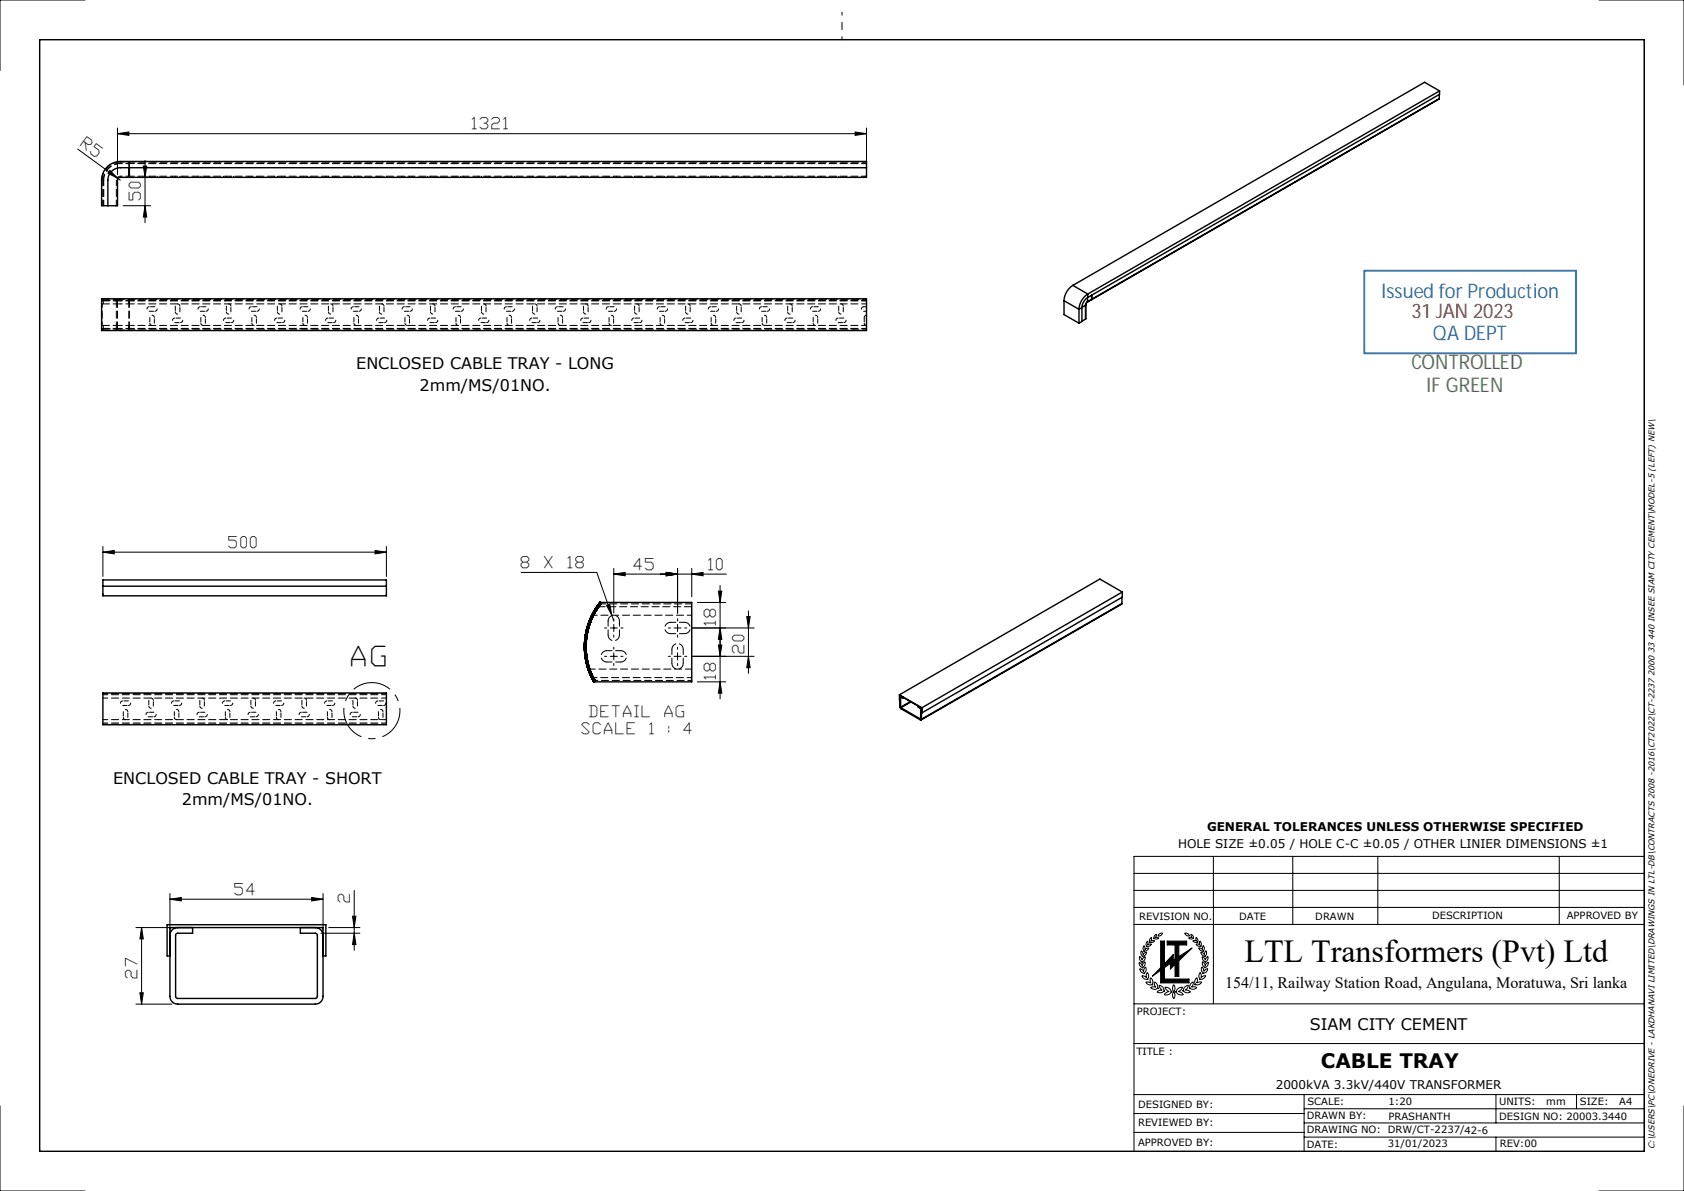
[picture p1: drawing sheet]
<svg xmlns="http://www.w3.org/2000/svg" width="297mm" height="210mm" viewBox="0 0 297 210" stroke-linecap="round" stroke-linejoin="round" font-family="sans-serif">
<g fill="none" stroke="#000" stroke-width=".18">
<path d="M15 0h-15v12.4M282 0h15v15M290 7v196M13.7 26.3l7.5 5.5M19.4 30.1l1.4 1.4-1.8-1zM20.7 23.6l2-.3v.6zM20.7 22.6v8.2M20.7 23.6h132.1M21.7 36.3h4.9M25.3 29.3h.6l-.3 2zM25.6 36.3l.3 2h-.6zM25.6 28.3v11"/>
<path d="M150.8 23.3l2 .3-2 .3zM152.8 22.6v6M18.1 97.4l2-.3v.6zM18.1 96.4v5.2M18.1 97.4h50M66.1 97.1l2 .3-2 .3zM68.1 96.4v5.2M91.9 100.9h13.3l3 8.6M103 114.1h.1M103 114.1v.3M103 113.8v.4M103 114.3l.1 .4"/>
<path d="M103 113.6v.4M103 114.5h.1M103.1 114.6h.1M103.1 113.4l-.1 .3M103.1 114.8v-.1v.2M103.1 114.8v.4M103.1 113.1v.4M103.1 114.9h.1M103.1 113v.1M103.1 115.1h.1M103.1 115.1v.1M103.1 115.2v.2"/>
<path d="M103.1 115.2v.1M103.1 112.8v.4M103.1 115.3v.1M103.1 115.4h.1M103.1 115.4l.1 .8M103.1 115.4v.1M103.1 112.6v.4M103.1 115.5l.1 .2M103.2 112.3l-.1 .1M103.2 115.7v.1M103.2 112.2v.1M103.2 115.8v.1"/>
<path d="M103.2 115.9h.1M103.2 112.2h.1M103.2 112.1l-.1 .6M103.2 112.1h.1M103.2 112v.1M103.2 112h.1M103.2 116.1l.1 .3M103.2 111.9h.1M103.2 114.1v.3M103.2 113.8v.4M103.2 114.3v.5M103.2 113.6v.4"/>
<path d="M103.2 114.5h.1M103.2 114.6h.1M103.2 114.6l.1 .5M103.2 113.4v.3M103.2 114.8h.1M103.2 114.9h.1M103.3 114.9v.1M103.3 115h.1M103.3 113.1l-.1 .4M103.3 116.4v.3M103.3 115.1v.7M103.3 115.2h.1"/>
<path d="M103.3 111.6l-.1 .5M103.3 115.2v.2M103.3 112.8l-.1 .4M103.3 111.6h.1M103.3 112.6v.4M103.3 116.6l.1 .4M103.3 115.5v.1M103.3 111.4v.3M103.3 115.6l.1 .3M103.3 112.5h.1M103.3 111.3v.2M103.3 112.4v.3"/>
<path d="M103.3 111.3h.1M103.3 116.8l.1 .1M103.3 112.3v.1M103.4 112.2h.1M103.4 112.2l-.1 .2M103.4 115.9h.1M103.4 111.2h.1M103.4 112.1v.1M103.4 116.9h.1M103.4 115.9v.3M103.4 112.1h.1M103.4 116h.1"/>
<path d="M103.4 111.2l-.1 .1M103.4 116.9v.1M103.4 111.1v.1M103.4 116v.1M103.4 116.1l.1 .3M103.4 111.1h.1M103.4 117v.2M103.4 111.9v.3M103.4 114.1v.4M103.4 113.8v.4M103.4 113.7v.1M103.4 114.3v.4"/>
<path d="M103.4 111.9h.1M103.4 113.6v.4M103.4 117.1v.1M103.4 113.5v.1M103.4 114.6h.1M103.4 116.2h.1M103.4 114.6v.3M103.4 111v.1M103.4 113.3v.4M103.4 114.7l.1 .5M103.4 110.9v.1M103.4 114.9h.1"/>
<path d="M103.4 116.3l.1 .4M103.4 110.9h.1M103.4 113.1v.4M103.4 114.9v.1M103.4 115l.1 .3M103.4 117.2h.1M103.5 117.2v.2M103.5 110.8h.1M103.5 111.6l-.1 .4M103.5 112.9l-.1 .4M103.5 115.2v.2M103.5 116.5h.1"/>
<path d="M103.5 111.6h.1M103.5 115.3v.1M103.5 115.4v.2M103.5 110.7v.1M103.5 112.6l-.1 .4M103.5 117.3l.1 .4M103.5 116.6h.1M103.5 115.5h.1M103.5 116.6v.3M103.5 115.5v.4M103.5 112.6h.1M103.5 116.7v.1"/>
<path d="M103.5 115.6v.2M103.5 117.4v.1M103.5 110.6l-.1 .3M103.5 112.3v.4M103.5 117.5v.1M103.5 111.3v.2M103.5 112.2v.3M103.5 115.9l.1 .3M103.5 116.8h.1M103.5 111.2h.1M103.5 116.9l.1 .1M103.6 116.9v.1"/>
<path d="M103.6 116h.1M103.6 112.1l-.1 .1M103.6 117.6v.3M103.6 112v.1M103.6 111.1h.1M103.6 116.1v.3M103.6 117h.1M103.6 110.4v.1M103.6 117l.1 .5M103.6 110.4l-.1 .3M103.6 117v.2M103.6 111.9v.1"/>
<path d="M103.6 110.9v.2M103.6 117.8l.1 .1M103.6 117.1v.1M103.6 116.3l.1 .4M103.6 110.2v.2M103.6 110.9l-.2 .8M103.6 111.6v.4M103.6 110.8h.1M103.6 116.5l.2 .7M103.7 117.9v.1M103.7 117.3l.1 .4M103.7 118h.1"/>
<path d="M103.7 118v.1M103.7 110.1h.1M103.7 111.4l-.1 .3M103.7 110.6l-.1 .4M103.7 118.1l.1 .1M103.7 110l-.1 .3M103.7 116.7v.1M103.7 111.3h.1M103.7 116.8h.1M103.7 118.1h.1M103.7 110h.1M103.7 110.5v.1"/>
<path d="M103.7 116.8l.1 .1M103.7 117.5v.1M103.7 111.2l-.1 .4M103.7 117.6l.1 .2M103.7 118.2l.4 .8M103.7 111.2h.1M103.7 110.5h.1M103.8 109.9l-.1 .2M103.8 110.4l-.1 .4M103.8 117.6v.2M103.8 111.1l-.1 .1M103.8 118.3v.1"/>
<path d="M103.8 117.1l.1 .3M103.8 110.9l-.1 .3M103.8 117.8v.1M103.8 110.2v.2M103.8 117.9l.2 .5M103.8 118.4h.1M103.8 117.9h.1M103.8 117.3l.3 .8M103.9 109.6h-.1M103.9 110.1l-.1 .3M103.9 118.5l.1 .3M103.9 117.4h.1"/>
<path d="M103.9 110.7l-.1 .3M103.9 109.5h.1M103.9 110v.1M103.9 118h.1M103.9 117.5l.1 .3M103.9 110.6h.1M103.9 118.1h.1M103.9 110.5l-.1 .3M103.9 110.5h.1M103.9 109.4h.1M103.9 109.9l-.1 .3M103.9 118.1l.1 .1"/>
<path d="M103.9 109.9h.1M103.9 109.4l-.2 .5M104 110.4l-.1 .1M104 110.4h.1M104 109.3l-.1 .1M104 109.8h.1M104 118.3v.1M104 110.3h.1M104 109.7v.1M104 109.7h.1M104 118.4h.1M104 118.9h.1"/>
<path d="M104 118.4l.1 .2M104 117.9h.1M104 118.9v.1M104 118.5l.1 .2M104 110.1l-.1 .4M104 119h.1M104.1 119h.1M104.1 110.1h-.1M104.1 119v.2M104.1 109l-.2 .4M104.1 118l.1 .3M104.1 118.6l.1 .3"/>
<path d="M104.1 109.5l-.1 .2M104.1 119v.1M104.1 109h.1M104.1 109.5l-.2 .5M104.1 109.4v.1M104.1 118.6v.1M104.1 109.9l-.1 .4M104.1 119.1v.1M104.1 118.2h.1M104.1 109.4h.1M104.1 108.9h.1M104.1 109.9h.1"/>
<path d="M104.1 119.2l.1 .1M104.2 118.2v.1M104.2 119.2l.1 .3M104.2 108.8v.1M104.2 118.3l.1 .3M104.2 118.8l.1 .3M104.2 108.8h.1M104.2 109.7l-.1 .3M104.2 118.9h.1M104.2 109.1l-.1 .4M104.2 108.7h.1M104.2 109.6l-.1 .3"/>
<path d="M104.2 118.9v.1M104.2 109.1h.1M104.2 119l.1 .1M104.3 119.4v.2M104.3 119h.1M104.3 118.6h.1M104.3 109v.1M104.3 118.6l.2 .4M104.3 109.5l-.1 .2M104.3 119.1l.4 .8M104.3 108.5l-.3 .7M104.3 109l-.1 .3"/>
<path d="M104.3 108.9v.1M104.3 119.6h.1M104.3 119.1v.1M104.3 119.2h.1M104.3 108.5l-.1 .2M104.3 108.9h.1M104.4 119.2h.1M104.4 119.6v.2M104.4 108.4l-.1 .1M104.4 108.4h.1M104.4 119.3l.2 .4M104.4 118.9h.1"/>
<path d="M104.4 109.2l-.1 .4M104.4 108.3v.1M104.4 108.7l-.1 .2 .1-.1M104.4 118.9l.2 .4M104.4 119.8h.1M104.4 109.1h.1M104.4 108.3h.1M104.4 119.8l.2 .2M104.5 108.2l-.1 .1M104.5 109.1h-.1M104.5 108.6l-.1 .1M104.5 119v.1"/>
<path d="M104.5 108.6h.1M104.5 109l-.1 .3M104.5 119.9l.1 .2M104.5 108.5h.1M104.5 119.1v.1M104.5 108.1v.1M104.6 119.2l.1 .3M104.6 108h.1M104.6 108.4l-.2 .4M104.6 108.8h.1M104.6 108.4h.1M104.6 119.3l.2 .4"/>
<path d="M104.6 108.3h.1M104.6 108.7h.1M104.6 107.9l-.1 .2M104.6 107.9h.1M104.7 119.8v.1M104.7 108.6v.1M104.7 119.9l.2 .3M104.7 108.2l-.1 .2M104.7 119.5v.1M104.7 119.9h.1M104.7 108.5v.1M104.7 107.8h.1"/>
<path d="M104.7 108.5l-.2 .6M104.7 108.1h.1M104.7 108.5h.1M104.7 120l.1 .1M104.7 120h.1M104.8 108h.1M104.8 108.4h.1M104.8 119.7h.1M104.8 119.7l.2 .3M104.8 119.8l.1 .2M104.8 107.6v.1M104.8 107.5l-.2 .5"/>
<path d="M104.8 107.9v.2M104.9 108.2l-.2 .3M104.9 107.9l-.2 .4M104.9 119.9h.1M104.9 107.4l-.1 .1M104.9 107.4v.1M104.9 120h.1M105 107.4h-.1M105 120v.1M105 108v.1M105 107.6l-.2 .3M105 108l-.1 .2"/>
<path d="M105 107.3l-.1 .1M105.1 107.9h.1M105.1 107.2h-.1M105.1 107.5l-.2 .2M105.1 107.5h.1M105.1 107.1h.1M105.1 107.1l-.2 .3M105.1 107.4l-.1 .3M105.1 107.7l-.3 .7M105.2 107.4h-.1M105.2 107.4h.1M105.2 107.7l-.1 .2"/>
<path d="M105.2 107.3h.1M105.2 106.9l-.1 .2M105.3 107.6h-.1M105.3 107.6h.1M105.3 106.9h-.1M105.3 106.9l-.2 .2M105.3 106.9h.1M105.3 107.5h.1M105.3 107.1h.1M105.3 106.8h.1M105.4 107.4h.1M105.4 106.7l-.1 .2"/>
<path d="M105.4 107h.1M105.5 106.6l-.1 .2M105.5 106.6h.1M105.5 107.2l-.1 .1M105.5 106.5h.1M105.6 106.5h.1M105.6 106.8l-.4 .5M105.6 107.1h.1M105.6 106.7l-.5 .8M105.6 107l-.5 .8M105.6 107h.1M105.6 106.4h.1"/>
<path d="M105.6 107v.1M105.7 106.4h-.1M105.7 106.4h.1M105.7 107h-.1M105.7 106.3l-.3 .3M105.7 106.6l-.1 .1M105.7 106.3h.1M105.7 106.9h.1M105.7 106.3v.1M105.8 106.5l-.2 .3M105.8 106.5h-.1M105.8 106.5l-.1 .1"/>
<path d="M105.8 106.5h.1M105.8 106.2l-.1 .1M105.8 106.2h.1M105.8 106.7l-.1 .3M105.8 106.4v.1M105.9 106.1l-.1 .1M105.9 106.4h.1M105.9 106.6v.1M105.9 106.6h.1M105.9 106.6l-.1 .2M106 106.2l-.1 .1M106 106.5l-.1 .1"/>
<path d="M106 106.2l-.2 .3M106.1 106.4v-.1l-.2 .3M107 106.7l.5-.2 .4 2zM107.6 110.7h1.3M107.6 115.7h1.3M108.2 101.2l2-.3v.6zM108.2 100.2v7.9M108.2 101.2h19.9M108.2 110.1v1.3M108.2 115.1v1.3M117.5 100.9l2 .3-2 .3zM118.9 110.7h1.2"/>
<path d="M118.9 115.7h1.2M119.5 100.2v7.9M119.5 110.1v1.3M119.5 115.1v1.3M122 101.2l2-.3v.6zM122 100.2v5M122.1 115.7h10.9M123 106.2h5M126.7 113.7h.6l-.3 2zM126.7 104.2h.6l-.3 2zM127 110.7l.3 2h-.6zM127 103.2v20"/>
<path d="M131.7 108.7h.6l-.3 2zM132 115.7l.3 2h-.6zM132 107.7v11M133 110.7h-10.9M104.6 120.1h.1M104.6 120.1l.1 .1M104.7 120.2v.1M104.7 120.2h.1M104.7 120.3h.1M104.8 120h.1M104.8 120.1h.1M104.8 120.1v.1"/>
<path d="M104.9 120.2h.1M105 120.1h.1M123 120.2h5M127 120.2l.3 2h-.6zM30 158.6l2-.3v.6zM30 157.6v6.3M30 158.6h27M55 158.3l2 .3-2 .3zM57 157.6v6.3M62.5 157v10.6M200 157h90M200 154h90"/>
<path d="M214 151v26M228 151v12M243 151v12M275 151v12M290 151h-90v52M24 163.6h6.3M24 177.1h6.3M24.7 175.1h.6l-.3 2zM25 163.6l.3 2h-.6zM25 163.6v13.5M56.6 164.6h6.9M58 163.6h5.5"/>
<path d="M62.2 161.6h.6l-.3 2zM62.5 164.6l.3 2h-.6zM200 177h90M200 163h90M200 160h90M200.9 169.7l.6 .6 .1-.4 .3-.3a.94 .94 0 0 1-.4 1.1 .97 .97 0 0 1-.6-1zM201 168.6l.4 .7 .2-.4 .4-.2a.9 .9 0 0 1-.6 .9 .93 .93 0 0 1-.4-1zM201 170.8l.4 .2 .3 .3 .1-.4 .2-.4a.97 .97 0 0 1-.2 1.2 1.01 1.01 0 0 1-.8-.9zM201.3 167.6l.3 .7 .3-.3 .3-.1a.86 .86 0 0 1-.7 .8 .89 .89 0 0 1-.2-1.1zM201.4 172l.4 .1 .4 .3v-.5l.1-.4a1.01 1.01 0 0 1 .1 1.2 1.05 1.05 0 0 1-1-.7zM201.8 166.7l.1 .7 .3-.2h.4a.82 .82 0 0 1-.9 .5 .86 .86 0 0 1 .1-1zM202.1 173.2h.4l.5 .1-.2-.4 .1-.5a1.05 1.05 0 0 1 .3 1.3l-.1-.1a.81 .81 0 0 1-1-.4z"/>
<path d="M202.3 166l.2 .2-.1 .4 .3-.1h.4a.79 .79 0 0 1-.9 .4l-.1-.5zM203 165.4l.1-.1-.1 .6h.6a.47 .47 0 0 1-.8 .2l-.1-.4zM203.5 165.4a.45 .45 0 0 0 .8 0l-.6-.1 .3-.6a.55 .55 0 0 0-.5 .7M203.6 173.1a1.08 1.08 0 0 1 .6 1.2h-.1a.84 .84 0 0 1-1.2-.2l.5-.1 .5 .1-.3-.5zM204.4 164.7l.7-.2a.69 .69 0 0 1-.9 .5zM204.4 173.7a1.12 1.12 0 0 1 1 1.1l-.1-.1a.87 .87 0 0 1-1.3 .2l.5-.3h.5l-.4-.4zM204.7 165.9h.7v4l1.5-1.6v1l.3-.2v-2.5h-1.3v-.7h3.4v.7h-1.4v2.1l2.3-1.5-2.3 2.2v2.8h-.7v-2.1l-.8 .8v-1l-1 .7v2h4.3v.7h-5v-2.2l-1.4 1 1.4-1.5zM205.5 174.1a.92 .92 0 0 1 1 .7h.2a1.04 1.04 0 0 1-1.4 .6l.4-.4 .5-.2a1.13 1.13 0 0 1-.7-.7zM207 173.6a1 1 0 0 1 0 1.3 1 1 0 0 1 0-1.3zM207 174.9a1 1 0 0 1 0 1.2 1 1 0 0 1 0-1.2zM207.7 174.4l.4-.3h.5a1.13 1.13 0 0 1-.8 .7l.5 .2 .4 .4a1.04 1.04 0 0 1-1.3-.6h.1zM208.9 164.5a.64 .64 0 0 1 .8 .5l-.4-.1z"/>
<path d="M209 174l.6-.3-.2 .5-.4 .4h.5l.5 .3a.87 .87 0 0 1-1.2-.2l-.2 .1v-.2h.1l.1-.3zM210 164.7a.62 .62 0 0 1 .5 .8l-.1-.1a.45 .45 0 0 1-.7 0l.6-.1zM210.1 173.4l.3-.3v.5l-.3 .5 .5-.1 .5 .1a.95 .95 0 0 1-1.3 .1zM210.9 166.5h.4l.3 .1v-.7a.69 .69 0 0 1 .1 1v-.1a.61 .61 0 0 1-.8-.3zM210.9 165.3a.66 .66 0 0 1 .3 .9l-.1-.1a.47 .47 0 0 1-.7-.2h.6zM211 172.5l.1-.1 .1 .3-.2 .6 .5-.1h.4a.91 .91 0 0 1-1.2 .4l.1-.1-.1-.5zM211.4 167.1l.4 .1 .3 .2 .1-.7a.72 .72 0 0 1 0 1h-.1a.64 .64 0 0 1-.7-.6zM211.7 171.5l.2 .4-.1 .5 .4-.3 .4-.1a.88 .88 0 0 1-1 .7v-.1a.78 .78 0 0 1 .1-1.1zM211.8 167.9l.4 .1 .2 .3 .3-.7a.75 .75 0 0 1-.3 1.1v-.1a.67 .67 0 0 1-.6-.7zM212 170.5l.2 .3 .1 .5 .3-.3 .4-.2a.85 .85 0 0 1-.9 .8l.1-.1a.75 .75 0 0 1-.2-1zM212 168.7l.4 .2 .2 .4 .4-.7a.78 .78 0 0 1-.5 1v-.1a.7 .7 0 0 1-.5-.8zM212.1 169.6l.3 .3 .1 .4 .6-.6a.82 .82 0 0 1-.7 .9l.1-.1a.73 .73 0 0 1-.4-.9z"/>
<path d="M0 195v15h15M200 196.3h30M200 199.7h30M200 193h90M200 184h90M230 198h60M230 193v10M230 195.5h60M263.8 193v5M278 193v2.5M297 195v15h-15M230 200.5h60"/>
<path d="M263.8 200.5v2.5"/>
</g>
<path d="M148.5 7v-4.8" fill="none" stroke="#000" stroke-width=".18" stroke-dasharray="15.2 1.3 1.3 1.3" stroke-dashoffset="14.7"/>
<g fill="none" stroke="#000" stroke-width=".25">
<path d="M7 7h283v196h-283zM253.8 17.4l-61.3 35.4M253.8 16.7v.7M253.8 17.4l-61.2 35.4M253.9 16l-62 35.8M253.9 16v.6l-62 35.8M253.9 16l-2.7-1.5-62 35.8M22.7 29.6v1.7h-1.5a.5 .5 0 0 0-.5 .5v4.5h-2.8v-4.5a3.3 3.3 0 0 1 3.3-3.3h131.6v2.8h-130v-1.7M152.8 29.6h-131.6a2.2 2.2 0 0 0-2.2 2.2v4.5M17.9 52.7h134.9v5.6h-134.9zM187.7 53l2.6 1.5M187.7 53v2.5l2.6 1.5"/>
<path d="M189.2 50.3l-1 1.1-.4 .8-.1 .8M189.2 50.3l2.7 1.5M190.3 54.5v2.5M190.8 54.2l-.5 .3M190.8 54.2v2.5l-.5 .3M191.4 53.8l-.6 .4M191.4 53.8v2.5M191.4 56.3l-.6 .3M191.5 53.8h-.1M191.5 53.8l-.1 2.5M191.8 53.3l-.3 .5M191.8 53.2l-.4 .6"/>
<path d="M191.8 53.2v.1M191.8 52.5v.7M191.9 51.8l-1.1 1.1-.4 .8-.1 .8M191.9 52.4l-.8 .8-.3 1M191.9 51.8v.6M192.5 52.8l-.7 .5M192.5 52.1v.7M192.5 52.8l-.7 .4M192.5 52.7l.1 .1M192.6 52.8h-.1M192.6 52v.8M18.1 102.3h50v2.8h-50z"/>
<path d="M18.1 103.4h50M106 106.2h16v14h-17.1M197.9 106.4l-35.4 20.5M197.9 105.3v1.1M197.9 106.4l-35.4 20.4M197.9 104.4l-3.9-2.3-35.4 20.4M197.9 104.4l-35.3 20.4M197.9 104.4v.9l-35.3 20.4M18.1 122.2h50v5.6h-50zM158.6 122.5l4 2.3M158.6 122.5l.1 1M158.7 124.6l.2 .4"/>
<path d="M158.7 124.6v-2l3.8 2.2v2M158.7 124.6l.1 .1M158.8 122.7h.1M158.8 124.7l.1 .1M158.8 122.9v1.8M158.9 122.9v-.2h-.1l-.1 .2h.1M158.9 122.9h-.1M158.9 125l3.4 1.9M158.9 124.8l3.4 2M158.9 122.9l.4 .2M158.9 124.8v.2M159.3 123v.1"/>
<path d="M159.4 123l-.1 .1M160.6 123.7l-1.8 1M160.7 123.8l-1.8 1M161.9 124.5v.2l.4 .2M162.3 124.9v-.2l.2 .4-.1-.1M162.3 124.9l.1 .1M162.3 126.8v.1M162.4 126.7l-.1 .1M162.4 125v1.7M162.4 126.7l.1 .1M162.5 126.8l-.2 .1M162.5 125.7h.1"/>
<path d="M162.6 124.8v.9M30 163.6h27v12.1a1.37 1.37 0 0 1-1.4 1.4h-24.3a1.37 1.37 0 0 1-1.3-1.4zM30 168.6h-.5v-5.5h28v5.5h-.5M31.3 163.6a1.37 1.37 0 0 0-1.3 1.3M34 163.6v1h-2.7l-.3 .2v10.9l.1 .3h24.6l.3-.3v-10.9l-.3-.2h-2.7v-1M55.6 163.6a1.37 1.37 0 0 1 1.4 1.3"/>
</g>
<path d="M204.7 165.9h.7v4l1.5-1.6v1l.3-.2v-2.5h-1.3v-.7h3.4v.7h-1.4v2.1l2.3-1.5-2.3 2.2v2.8h-.7v-2.1l-.8 .8v-1l-1 .7v2h4.3v.7h-5v-2.2l-1.4 1 1.4-1.5z" fill-rule="evenodd" fill="#000"/>
<path d="M65.6 120.4a5 5 0 0 0-4.4 7.3 5 5 0 0 0 8.6 .3 5 5 0 0 0-3.9-7.6h-.3" fill="none" stroke="#000" stroke-width=".18" stroke-dasharray="6.3 1.3 1.3 1.3" stroke-dashoffset="2.9" stroke-linecap="butt"/>
<g fill="none" stroke="#000" stroke-width=".18" stroke-dasharray="15.2 1.3 1.3 1.3">
<path d="M107 115.7h-.4M107 110.7h-.4M108.2 114.5v-.4M108.2 117v.4M108.2 112v.4M108.2 109.5v-.4M109.5 115.7h.4M109.5 110.7h.4M118.2 110.7h-.3M118.2 115.7h-.3M119.5 112v.4M119.5 109.5v-.4"/>
<path d="M119.5 117v.4M119.5 114.5v-.4M120.7 110.7h.4M120.7 115.7h.4"/>
</g>
<g fill="#000">
<path d="M19.4 30.1l1.4 1.4-1.8-1z"/>
<path d="M20.7 23.6l2-.3v.6zM150.8 23.3l2 .3-2 .3z"/>
<path d="M25.6 36.3l.3 2h-.6zM25.3 29.3h.6l-.3 2z"/>
<path d="M18.1 97.4l2-.3v.6zM66.1 97.1l2 .3-2 .3zM30 158.6l2-.3v.6zM55 158.3l2 .3-2 .3zM117.5 100.9l2 .3-2 .3zM122 101.2l2-.3v.6zM108.2 101.2l2-.3v.6zM117.5 100.9l2 .3-2 .3zM107 106.7l.9 1.8-.4-2z"/>
<path d="M127 110.7l.3 2h-.6zM126.7 104.2h.6l-.3 2z"/>
<path d="M25 163.6l.3 2h-.6zM24.7 175.1h.6l-.3 2zM131.7 108.7h.6l-.3 2zM132 115.7l.3 2h-.6zM126.7 113.7h.6l-.3 2zM127 120.2l.3 2h-.6z"/>
<path d="M62.2 161.6h.6l-.3 2zM62.5 164.6l.3 2h-.6z"/>
</g>
<g fill="none" stroke="#000" stroke-width=".18" stroke-dasharray="1.3 .6" stroke-dashoffset=".6">
<path d="M152.8 28.6h-131.6M18 57.4v-3.8M26.3 54.1a.4 .4 0 0 0-.4 .4 .4 .4 0 0 0 .4 .4M26.4 57a.4 .4 0 0 0 .4 .4 .4 .4 0 0 0 .4-.4M27.2 56a.4 .4 0 0 0-.4-.4 .4 .4 0 0 0-.4 .4M27.3 54.9a.4 .4 0 0 0 .4-.4 .4 .4 0 0 0-.4-.4M30.8 56.1a.4 .4 0 0 0-.4 .4 .4 .4 0 0 0 .4 .4M30.9 55a.4 .4 0 0 0 .4 .4 .4 .4 0 0 0 .4-.4M31.7 54a.4 .4 0 0 0-.4-.4 .4 .4 0 0 0-.4 .4M31.8 56.9a.4 .4 0 0 0 .4-.4 .4 .4 0 0 0-.4-.4M35.3 54.1a.4 .4 0 0 0-.4 .4 .4 .4 0 0 0 .4 .4M35.4 57a.4 .4 0 0 0 .4 .4 .4 .4 0 0 0 .4-.4"/>
<path d="M36.2 56a.4 .4 0 0 0-.4-.4 .4 .4 0 0 0-.4 .4M36.3 54.9a.4 .4 0 0 0 .4-.4 .4 .4 0 0 0-.4-.4M39.8 56.1a.4 .4 0 0 0-.4 .4 .4 .4 0 0 0 .4 .4M39.9 55a.4 .4 0 0 0 .4 .4 .4 .4 0 0 0 .4-.4M40.7 54a.4 .4 0 0 0-.4-.4 .4 .4 0 0 0-.4 .4M40.8 56.9a.4 .4 0 0 0 .4-.4 .4 .4 0 0 0-.4-.4M44.3 54.1a.4 .4 0 0 0-.4 .4 .4 .4 0 0 0 .4 .4M44.4 57a.4 .4 0 0 0 .4 .4 .4 .4 0 0 0 .4-.4M45.2 56a.4 .4 0 0 0-.4-.4 .4 .4 0 0 0-.4 .4M45.3 54.9a.4 .4 0 0 0 .4-.4 .4 .4 0 0 0-.4-.4M48.8 56.1a.4 .4 0 0 0-.4 .4 .4 .4 0 0 0 .4 .4M48.9 55a.4 .4 0 0 0 .4 .4 .4 .4 0 0 0 .4-.4"/>
<path d="M49.7 54a.4 .4 0 0 0-.4-.4 .4 .4 0 0 0-.4 .4M49.8 56.9a.4 .4 0 0 0 .4-.4 .4 .4 0 0 0-.4-.4M53.3 54.1a.4 .4 0 0 0-.4 .4 .4 .4 0 0 0 .4 .4M53.4 57a.4 .4 0 0 0 .4 .4 .4 .4 0 0 0 .4-.4M54.2 56a.4 .4 0 0 0-.4-.4 .4 .4 0 0 0-.4 .4M54.3 54.9a.4 .4 0 0 0 .4-.4 .4 .4 0 0 0-.4-.4M57.8 56.1a.4 .4 0 0 0-.4 .4 .4 .4 0 0 0 .4 .4M57.9 55a.4 .4 0 0 0 .4 .4 .4 .4 0 0 0 .4-.4M58.7 54a.4 .4 0 0 0-.4-.4 .4 .4 0 0 0-.4 .4M58.8 56.9a.4 .4 0 0 0 .4-.4 .4 .4 0 0 0-.4-.4M62.3 54.1a.4 .4 0 0 0-.4 .4 .4 .4 0 0 0 .4 .4M62.4 57a.4 .4 0 0 0 .4 .4 .4 .4 0 0 0 .4-.4"/>
<path d="M63.2 56a.4 .4 0 0 0-.4-.4 .4 .4 0 0 0-.4 .4M63.3 54.9a.4 .4 0 0 0 .4-.4 .4 .4 0 0 0-.4-.4M66.8 56.1a.4 .4 0 0 0-.4 .4 .4 .4 0 0 0 .4 .4M66.9 55a.4 .4 0 0 0 .4 .4 .4 .4 0 0 0 .4-.4M67.7 54a.4 .4 0 0 0-.4-.4 .4 .4 0 0 0-.4 .4M67.8 56.9a.4 .4 0 0 0 .4-.4 .4 .4 0 0 0-.4-.4M71.3 54.1a.4 .4 0 0 0-.4 .4 .4 .4 0 0 0 .4 .4M71.4 57a.4 .4 0 0 0 .4 .4 .4 .4 0 0 0 .4-.4M72.2 56a.4 .4 0 0 0-.4-.4 .4 .4 0 0 0-.4 .4M72.3 54.9a.4 .4 0 0 0 .4-.4 .4 .4 0 0 0-.4-.4M75.8 56.1a.4 .4 0 0 0-.4 .4 .4 .4 0 0 0 .4 .4M75.9 55a.4 .4 0 0 0 .4 .4 .4 .4 0 0 0 .4-.4"/>
<path d="M76.7 54a.4 .4 0 0 0-.4-.4 .4 .4 0 0 0-.4 .4M76.8 56.9a.4 .4 0 0 0 .4-.4 .4 .4 0 0 0-.4-.4M80.3 54.1a.4 .4 0 0 0-.4 .4 .4 .4 0 0 0 .4 .4M80.4 57a.4 .4 0 0 0 .4 .4 .4 .4 0 0 0 .4-.4M81.2 56a.4 .4 0 0 0-.4-.4 .4 .4 0 0 0-.4 .4M81.3 54.9a.4 .4 0 0 0 .4-.4 .4 .4 0 0 0-.4-.4M84.8 56.1a.4 .4 0 0 0-.4 .4 .4 .4 0 0 0 .4 .4M84.9 55a.4 .4 0 0 0 .4 .4 .4 .4 0 0 0 .4-.4M85.7 54a.4 .4 0 0 0-.4-.4 .4 .4 0 0 0-.4 .4M85.8 56.9a.4 .4 0 0 0 .4-.4 .4 .4 0 0 0-.4-.4M89.3 54.1a.4 .4 0 0 0-.4 .4 .4 .4 0 0 0 .4 .4M89.4 57a.4 .4 0 0 0 .4 .4 .4 .4 0 0 0 .4-.4"/>
<path d="M90.2 56a.4 .4 0 0 0-.4-.4 .4 .4 0 0 0-.4 .4M90.3 54.9a.4 .4 0 0 0 .4-.4 .4 .4 0 0 0-.4-.4M93.8 56.1a.4 .4 0 0 0-.4 .4 .4 .4 0 0 0 .4 .4M93.9 55a.4 .4 0 0 0 .4 .4 .4 .4 0 0 0 .4-.4M94.7 54a.4 .4 0 0 0-.4-.4 .4 .4 0 0 0-.4 .4M94.8 56.9a.4 .4 0 0 0 .4-.4 .4 .4 0 0 0-.4-.4M98.3 54.1a.4 .4 0 0 0-.4 .4 .4 .4 0 0 0 .4 .4M98.4 57a.4 .4 0 0 0 .4 .4 .4 .4 0 0 0 .4-.4M99.2 56a.4 .4 0 0 0-.4-.4 .4 .4 0 0 0-.4 .4M99.3 54.9a.4 .4 0 0 0 .4-.4 .4 .4 0 0 0-.4-.4M102.8 56.1a.4 .4 0 0 0-.4 .4 .4 .4 0 0 0 .4 .4M102.9 55a.4 .4 0 0 0 .4 .4 .4 .4 0 0 0 .4-.4"/>
<path d="M103.7 54a.4 .4 0 0 0-.4-.4 .4 .4 0 0 0-.4 .4M103.8 56.9a.4 .4 0 0 0 .4-.4 .4 .4 0 0 0-.4-.4M107.3 54.1a.4 .4 0 0 0-.4 .4 .4 .4 0 0 0 .4 .4M107.4 57a.4 .4 0 0 0 .4 .4 .4 .4 0 0 0 .4-.4M108.2 56a.4 .4 0 0 0-.4-.4 .4 .4 0 0 0-.4 .4M108.3 54.9a.4 .4 0 0 0 .4-.4 .4 .4 0 0 0-.4-.4M111.8 56.1a.4 .4 0 0 0-.4 .4 .4 .4 0 0 0 .4 .4M111.9 55a.4 .4 0 0 0 .4 .4 .4 .4 0 0 0 .4-.4M112.7 54a.4 .4 0 0 0-.4-.4 .4 .4 0 0 0-.4 .4M112.8 56.9a.4 .4 0 0 0 .4-.4 .4 .4 0 0 0-.4-.4M116.3 54.1a.4 .4 0 0 0-.4 .4 .4 .4 0 0 0 .4 .4M116.4 57a.4 .4 0 0 0 .4 .4 .4 .4 0 0 0 .4-.4"/>
<path d="M117.2 56a.4 .4 0 0 0-.4-.4 .4 .4 0 0 0-.4 .4M117.3 54.9a.4 .4 0 0 0 .4-.4 .4 .4 0 0 0-.4-.4M120.8 56.1a.4 .4 0 0 0-.4 .4 .4 .4 0 0 0 .4 .4M120.9 55a.4 .4 0 0 0 .4 .4 .4 .4 0 0 0 .4-.4M121.7 54a.4 .4 0 0 0-.4-.4 .4 .4 0 0 0-.4 .4M121.8 56.9a.4 .4 0 0 0 .4-.4 .4 .4 0 0 0-.4-.4M125.3 54.1a.4 .4 0 0 0-.4 .4 .4 .4 0 0 0 .4 .4M125.4 57a.4 .4 0 0 0 .4 .4 .4 .4 0 0 0 .4-.4M126.2 56a.4 .4 0 0 0-.4-.4 .4 .4 0 0 0-.4 .4M126.3 54.9a.4 .4 0 0 0 .4-.4 .4 .4 0 0 0-.4-.4M129.8 56.1a.4 .4 0 0 0-.4 .4 .4 .4 0 0 0 .4 .4M129.9 55a.4 .4 0 0 0 .4 .4 .4 .4 0 0 0 .4-.4"/>
<path d="M130.7 54a.4 .4 0 0 0-.4-.4 .4 .4 0 0 0-.4 .4M130.8 56.9a.4 .4 0 0 0 .4-.4 .4 .4 0 0 0-.4-.4M134.3 54.1a.4 .4 0 0 0-.4 .4 .4 .4 0 0 0 .4 .4M134.4 57a.4 .4 0 0 0 .4 .4 .4 .4 0 0 0 .4-.4M135.2 56a.4 .4 0 0 0-.4-.4 .4 .4 0 0 0-.4 .4M135.3 54.9a.4 .4 0 0 0 .4-.4 .4 .4 0 0 0-.4-.4M138.8 56.1a.4 .4 0 0 0-.4 .4 .4 .4 0 0 0 .4 .4M138.9 55a.4 .4 0 0 0 .4 .4 .4 .4 0 0 0 .4-.4M139.7 54a.4 .4 0 0 0-.4-.4 .4 .4 0 0 0-.4 .4M139.8 56.9a.4 .4 0 0 0 .4-.4 .4 .4 0 0 0-.4-.4M143.3 54.1a.4 .4 0 0 0-.4 .4 .4 .4 0 0 0 .4 .4M143.4 57a.4 .4 0 0 0 .4 .4 .4 .4 0 0 0 .4-.4"/>
<path d="M144.2 56a.4 .4 0 0 0-.4-.4 .4 .4 0 0 0-.4 .4M144.3 54.9a.4 .4 0 0 0 .4-.4 .4 .4 0 0 0-.4-.4M147.8 56.1a.4 .4 0 0 0-.4 .4 .4 .4 0 0 0 .4 .4M147.9 55a.4 .4 0 0 0 .4 .4 .4 .4 0 0 0 .4-.4M148.7 54a.4 .4 0 0 0-.4-.4 .4 .4 0 0 0-.4 .4M148.8 56.9a.4 .4 0 0 0 .4-.4 .4 .4 0 0 0-.4-.4M152.3 54.1a.4 .4 0 0 0-.4 .4 .4 .4 0 0 0 .4 .4M152.8 58.2h-131.6M152.8 52.8h-131.6M122 120h-17.3M21.6 123.6a.4 .4 0 0 0-.4 .4 .4 .4 0 0 0 .4 .4M21.7 126.5a.4 .4 0 0 0 .4 .4 .4 .4 0 0 0 .4-.4"/>
<path d="M22.5 125.5a.4 .4 0 0 0-.4-.4 .4 .4 0 0 0-.4 .4M22.6 124.4a.4 .4 0 0 0 .4-.4 .4 .4 0 0 0-.4-.4M26.1 125.6a.4 .4 0 0 0-.4 .4 .4 .4 0 0 0 .4 .4M26.2 124.5a.4 .4 0 0 0 .4 .4 .4 .4 0 0 0 .4-.4M27 123.5a.4 .4 0 0 0-.4-.4 .4 .4 0 0 0-.4 .4M27.1 126.4a.4 .4 0 0 0 .4-.4 .4 .4 0 0 0-.4-.4M30.6 123.6a.4 .4 0 0 0-.4 .4 .4 .4 0 0 0 .4 .4M30.7 126.5a.4 .4 0 0 0 .4 .4 .4 .4 0 0 0 .4-.4M31.5 125.5a.4 .4 0 0 0-.4-.4 .4 .4 0 0 0-.4 .4M31.6 124.4a.4 .4 0 0 0 .4-.4 .4 .4 0 0 0-.4-.4M35.1 125.6a.4 .4 0 0 0-.4 .4 .4 .4 0 0 0 .4 .4M35.2 124.5a.4 .4 0 0 0 .4 .4 .4 .4 0 0 0 .4-.4"/>
<path d="M36 123.5a.4 .4 0 0 0-.4-.4 .4 .4 0 0 0-.4 .4M36.1 126.4a.4 .4 0 0 0 .4-.4 .4 .4 0 0 0-.4-.4M39.6 123.6a.4 .4 0 0 0-.4 .4 .4 .4 0 0 0 .4 .4M39.7 126.5a.4 .4 0 0 0 .4 .4 .4 .4 0 0 0 .4-.4M40.5 125.5a.4 .4 0 0 0-.4-.4 .4 .4 0 0 0-.4 .4M40.6 124.4a.4 .4 0 0 0 .4-.4 .4 .4 0 0 0-.4-.4M44.1 125.6a.4 .4 0 0 0-.4 .4 .4 .4 0 0 0 .4 .4M44.2 124.5a.4 .4 0 0 0 .4 .4 .4 .4 0 0 0 .4-.4M45 123.5a.4 .4 0 0 0-.4-.4 .4 .4 0 0 0-.4 .4M45.1 126.4a.4 .4 0 0 0 .4-.4 .4 .4 0 0 0-.4-.4M48.6 123.6a.4 .4 0 0 0-.4 .4 .4 .4 0 0 0 .4 .4M48.7 126.5a.4 .4 0 0 0 .4 .4 .4 .4 0 0 0 .4-.4"/>
<path d="M49.5 125.5a.4 .4 0 0 0-.4-.4 .4 .4 0 0 0-.4 .4M49.6 124.4a.4 .4 0 0 0 .4-.4 .4 .4 0 0 0-.4-.4M53.1 125.6a.4 .4 0 0 0-.4 .4 .4 .4 0 0 0 .4 .4M53.2 124.5a.4 .4 0 0 0 .4 .4 .4 .4 0 0 0 .4-.4M54 123.5a.4 .4 0 0 0-.4-.4 .4 .4 0 0 0-.4 .4M54.1 126.4a.4 .4 0 0 0 .4-.4 .4 .4 0 0 0-.4-.4M57.6 123.6a.4 .4 0 0 0-.4 .4 .4 .4 0 0 0 .4 .4M57.7 126.5a.4 .4 0 0 0 .4 .4 .4 .4 0 0 0 .4-.4M58.5 125.5a.4 .4 0 0 0-.4-.4 .4 .4 0 0 0-.4 .4M58.6 124.4a.4 .4 0 0 0 .4-.4 .4 .4 0 0 0-.4-.4M62.1 125.6a.4 .4 0 0 0-.4 .4 .4 .4 0 0 0 .4 .4M62.2 124.5a.4 .4 0 0 0 .4 .4 .4 .4 0 0 0 .4-.4"/>
<path d="M63 123.5a.4 .4 0 0 0-.4-.4 .4 .4 0 0 0-.4 .4M63.1 126.4a.4 .4 0 0 0 .4-.4 .4 .4 0 0 0-.4-.4M66.6 123.6a.4 .4 0 0 0-.4 .4 .4 .4 0 0 0 .4 .4M66.7 126.5a.4 .4 0 0 0 .4 .4 .4 .4 0 0 0 .4-.4M67.5 125.5a.4 .4 0 0 0-.4-.4 .4 .4 0 0 0-.4 .4M67.6 124.4a.4 .4 0 0 0 .4-.4 .4 .4 0 0 0-.4-.4"/>
</g>
<g fill="none" stroke="#000" stroke-width=".18" stroke-dasharray="1.3 .6">
<path d="M21.2 28.6a3.2 3.2 0 0 0-3.2 3.2M22.7 28.8v-.2M22.8 28.8v-.2M25.9 31.1v.2M26.4 31.3v-.2M27.2 31.3v-.2M27.7 31.3v-.2M30.4 31.1v.2M30.9 31.3v-.2M31.7 31.3v-.2M32.2 31.3v-.2M34.9 31.1v.2"/>
<path d="M35.4 31.3v-.2M36.2 31.3v-.2M36.7 31.3v-.2M39.4 31.1v.2M39.9 31.3v-.2M40.7 31.3v-.2M41.2 31.3v-.2M43.9 31.1v.2M44.4 31.3v-.2M45.2 31.3v-.2M45.7 31.3v-.2M48.4 31.1v.2"/>
<path d="M48.9 31.3v-.2M49.7 31.3v-.2M50.2 31.3v-.2M52.9 31.1v.2M53.4 31.3v-.2M54.2 31.3v-.2M54.7 31.3v-.2M57.4 31.1v.2M57.9 31.3v-.2M58.7 31.3v-.2M59.2 31.3v-.2M61.9 31.1v.2"/>
<path d="M62.4 31.3v-.2M63.2 31.3v-.2M63.7 31.3v-.2M66.4 31.1v.2M66.9 31.3v-.2M67.7 31.3v-.2M68.2 31.3v-.2M70.9 31.1v.2M71.4 31.3v-.2M72.2 31.3v-.2M72.7 31.3v-.2M75.4 31.1v.2"/>
<path d="M75.9 31.3v-.2M76.7 31.3v-.2M77.2 31.3v-.2M79.9 31.1v.2M80.4 31.3v-.2M81.2 31.3v-.2M81.7 31.3v-.2M84.4 31.1v.2M84.9 31.3v-.2M85.7 31.3v-.2M86.2 31.3v-.2M88.9 31.1v.2"/>
<path d="M89.4 31.3v-.2M90.2 31.3v-.2M90.7 31.3v-.2M93.4 31.1v.2M93.9 31.3v-.2M94.7 31.3v-.2M95.2 31.3v-.2M97.9 31.1v.2M98.4 31.3v-.2M99.2 31.3v-.2M99.7 31.3v-.2M102.4 31.1v.2"/>
<path d="M102.9 31.3v-.2M103.7 31.3v-.2M104.2 31.3v-.2M106.9 31.1v.2M107.4 31.3v-.2M108.2 31.3v-.2M108.7 31.3v-.2M111.4 31.1v.2M111.9 31.3v-.2M112.7 31.3v-.2M113.2 31.3v-.2M115.9 31.1v.2"/>
<path d="M116.4 31.3v-.2M117.2 31.3v-.2M117.7 31.3v-.2M120.4 31.1v.2M120.9 31.3v-.2M121.7 31.3v-.2M122.2 31.3v-.2M124.9 31.1v.2M125.4 31.3v-.2M126.2 31.3v-.2M126.7 31.3v-.2M129.4 31.1v.2"/>
<path d="M129.9 31.3v-.2M130.7 31.3v-.2M131.2 31.3v-.2M133.9 31.1v.2M134.4 31.3v-.2M135.2 31.3v-.2M135.7 31.3v-.2M138.4 31.1v.2M138.9 31.3v-.2M139.7 31.3v-.2M140.2 31.3v-.2M142.9 31.1v.2"/>
<path d="M143.4 31.3v-.2M144.2 31.3v-.2M144.7 31.3v-.2M147.4 31.1v.2M147.9 31.3v-.2M148.7 31.3v-.2M149.2 31.3v-.2M151.9 31.1v.2M152.4 31.3v-.2M18 53.1v-.3M18 58.2v-.3M18 53.1l.3-.3"/>
<path d="M18.2 53.1v.5M18.2 57.4v.5M18.2 57.9l.1 .1M18.3 58.2l-.3-.3M18.3 53l-.1 .1M19 58.3v-.1M19 52.8v-.1M20.4 58l.1-.1M20.4 52.8l.3 .3M20.5 53.1l-.1-.1M20.7 57.9l-.3 .3M21.2 57.4h-3.2"/>
<path d="M21.2 53.6h-3.2M21.2 53.1h-3.2M21.2 52.8h-3.2M21.2 57.9h-3.2M21.2 58.2h-3.2M22.7 53.1v-.3M22.7 57.9v-.5M22.7 53.6v-.5M22.7 58.2v-.3M22.8 53.1v-.3M22.8 58.2v-.3M22.8 57.4v.5"/>
<path d="M22.8 53.1v.5M152.3 54.9h.5M152.4 57l.1 .3 .3 .1M152.8 55.6l-.3 .1-.1 .3M152.8 54.1h-.5M105.4 107h16.6M107 114.7a1 1 0 0 0-1 1 1 1 0 0 0 1 1M107.2 112a1 1 0 0 0 1 1 1 1 0 0 0 1-1M109.2 109.5a1 1 0 0 0-1-1 1 1 0 0 0-1 1M109.5 116.7a1 1 0 0 0 1-1 1 1 0 0 0-1-1M118.2 109.7a1 1 0 0 0-1 1 1 1 0 0 0 1 1M118.5 117a1 1 0 0 0 1 1 1 1 0 0 0 1-1"/>
<path d="M120.5 114.5a1 1 0 0 0-1-1 1 1 0 0 0-1 1M120.7 111.7a1 1 0 0 0 1-1 1 1 0 0 0-1-1"/>
</g>
<g fill="none" stroke="#000" stroke-width=".18" stroke-dasharray="1.3 .6" stroke-dashoffset=".4">
<path d="M22.7 29.6v-.8M22.8 28.8v.8M22.8 28.8h130M152.8 28.8h-130M152.8 31.1h-130M22.8 53.1h130M22.8 53.6h130M22.8 53h130M152.8 57.9h-130M152.8 57.4h-130M152.8 58h-130M122 119.5h-17.5"/>
<path d="M18.1 123.1h50M18.1 122.5h50M68.1 122.3h-50M68.1 127.7h-50M68.1 126.9h-50M68.1 127.5h-50"/>
</g>
<path d="M22.7 28.8h-1.5M22.7 31.1h-1.5M22.7 53.1h-1.5M22.7 57.4h-1.5M22.7 53.6h-1.5M22.7 57.9h-1.5M22.7 53h-1.5M22.7 58h-1.5" fill="none" stroke="#000" stroke-width=".18" stroke-dasharray="1.3 .6" stroke-dashoffset=".8"/>
<path d="M20.5 57.9v-4.8M20.7 53.1v4.8M21.2 53h-2.9M21.2 58h-2.9M22.7 57.9v-4.8M22.8 53.1v4.8M122 118h-18.1" fill="none" stroke="#000" stroke-width=".18" stroke-dasharray="1.3 .6" stroke-dashoffset=".1"/>
<g fill="none" stroke="#000" stroke-width=".18" stroke-dasharray="1.3 .6" stroke-dashoffset=".5">
<path d="M21.2 31.1a.7 .7 0 0 0-.7 .7M26.3 54.9h1M26.4 56v1M27.2 57v-1M27.3 54.1h-1M30.8 56.9h1M30.9 54v1M31.7 55v-1M31.8 56.1h-1M35.3 54.9h1M35.4 56v1M36.2 57v-1"/>
<path d="M36.3 54.1h-1M39.8 56.9h1M39.9 54v1M40.7 55v-1M40.8 56.1h-1M44.3 54.9h1M44.4 56v1M45.2 57v-1M45.3 54.1h-1M48.8 56.9h1M48.9 54v1M49.7 55v-1"/>
<path d="M49.8 56.1h-1M53.3 54.9h1M53.4 56v1M54.2 57v-1M54.3 54.1h-1M57.8 56.9h1M57.9 54v1M58.7 55v-1M58.8 56.1h-1M62.3 54.9h1M62.4 56v1M63.2 57v-1"/>
<path d="M63.3 54.1h-1M66.8 56.9h1M66.9 54v1M67.7 55v-1M67.8 56.1h-1M71.3 54.9h1M71.4 56v1M72.2 57v-1M72.3 54.1h-1M75.8 56.9h1M75.9 54v1M76.7 55v-1"/>
<path d="M76.8 56.1h-1M80.3 54.9h1M80.4 56v1M81.2 57v-1M81.3 54.1h-1M84.8 56.9h1M84.9 54v1M85.7 55v-1M85.8 56.1h-1M89.3 54.9h1M89.4 56v1M90.2 57v-1"/>
<path d="M90.3 54.1h-1M93.8 56.9h1M93.9 54v1M94.7 55v-1M94.8 56.1h-1M98.3 54.9h1M98.4 56v1M99.2 57v-1M99.3 54.1h-1M102.8 56.9h1M102.9 54v1M103.7 55v-1"/>
<path d="M103.8 56.1h-1M107.3 54.9h1M107.4 56v1M108.2 57v-1M108.3 54.1h-1M111.8 56.9h1M111.9 54v1M112.7 55v-1M112.8 56.1h-1M116.3 54.9h1M116.4 56v1M117.2 57v-1"/>
<path d="M117.3 54.1h-1M120.8 56.9h1M120.9 54v1M121.7 55v-1M121.8 56.1h-1M125.3 54.9h1M125.4 56v1M126.2 57v-1M126.3 54.1h-1M129.8 56.9h1M129.9 54v1M130.7 55v-1"/>
<path d="M130.8 56.1h-1M134.3 54.9h1M134.4 56v1M135.2 57v-1M135.3 54.1h-1M138.8 56.9h1M138.9 54v1M139.7 55v-1M139.8 56.1h-1M143.3 54.9h1M143.4 56v1M144.2 57v-1"/>
<path d="M144.3 54.1h-1M147.8 56.9h1M147.9 54v1M148.7 55v-1M148.8 56.1h-1M152.4 56v1M104.5 108.5h17.5M21.6 124.4h1M21.7 125.5v1M22.5 126.5v-1M22.6 123.6h-1M26.1 126.4h1"/>
<path d="M26.2 123.5v1M27 124.5v-1M27.1 125.6h-1M30.6 124.4h1M30.7 125.5v1M31.5 126.5v-1M31.6 123.6h-1M35.1 126.4h1M35.2 123.5v1M36 124.5v-1M36.1 125.6h-1M39.6 124.4h1"/>
<path d="M39.7 125.5v1M40.5 126.5v-1M40.6 123.6h-1M44.1 126.4h1M44.2 123.5v1M45 124.5v-1M45.1 125.6h-1M48.6 124.4h1M48.7 125.5v1M49.5 126.5v-1M49.6 123.6h-1M53.1 126.4h1"/>
<path d="M53.2 123.5v1M54 124.5v-1M54.1 125.6h-1M57.6 124.4h1M57.7 125.5v1M58.5 126.5v-1M58.6 123.6h-1M62.1 126.4h1M62.2 123.5v1M63 124.5v-1M63.1 125.6h-1M66.6 124.4h1"/>
<path d="M66.7 125.5v1M67.5 126.5v-1M67.6 123.6h-1"/>
</g>
<path d="M18 31.8v4.5M18.2 31.8v4.5M18.3 31.8v4.5M20.5 31.8v4.5M107 116.7h2.5M107.2 109.5v2.5M109.2 112v-2.5M109.5 114.7h-2.5M118.2 111.7h2.5M118.5 114.5v2.5M120.5 117v-2.5M120.7 109.7h-2.5" fill="none" stroke="#000" stroke-width=".18" stroke-dasharray="1.3 .6" stroke-dashoffset=".3"/>
<path d="M21.2 28.8a2.93 2.93 0 0 0-2.9 3M21.2 28.8a3 3 0 0 0-3 3M122 106.5h-16.2" fill="none" stroke="#000" stroke-width=".18" stroke-dasharray="1.3 .6" stroke-dashoffset=".2"/>
<path d="M106 106.2l-1.1 1.5-.8 1.7-.6 1.8-.2 1.9v1.9l.2 1.8 .6 1.8 .8 1.6" fill="none" stroke="#000" stroke-width=".18" stroke-dasharray="6.3 1.3 1.3 1.3" stroke-dashoffset=".8"/>
<path d="M240.6 47.7h37.4v14.6h-37.4z" fill="none" stroke="#2e75b6" stroke-width=".34"/>
<text font-size="5.6" x="219.5" y="169.6">LTL Transformers (Pvt) Ltd</text>
<text font-size="4.8" x="62" y="117.4">AG</text>
<g font-size="3.6" fill="#2e74b5">
<text x="243.6" y="52.5">Issued for Production</text>
<text x="252.7" y="59.9">QA DEPT</text>
</g>
<text font-size="3.6" fill="#f00" x="248.9" y="56.1">31 JAN 2023</text>
<g font-size="3.6" fill="#538135">
<text x="248.9" y="65.1">CONTROLLED</text>
<text x="251.5" y="69.2">IF GREEN</text>
</g>
<text font-size="3.5" x="233" y="188.4">CABLE TRAY</text>
<g font-size="2.8">
<text x="83.3" y="22.8">1321</text>
<text x="14.1" y="25.7" transform="rotate(36 14.1 25.7)">R5</text>
<text x="24.8" y="35.3" transform="rotate(-90 24.8 35.3)">50</text>
<text x="62.8" y="65.1">ENCLOSED CABLE TRAY - LONG</text>
<text x="74" y="68.9">2mm/MS/01NO.</text>
<text x="40.4" y="96.6">500</text>
<text x="91.9" y="100.2">8</text>
<text x="96.1" y="100.2">X</text>
<text x="100.2" y="100.2">18</text>
<text x="111.8" y="100.5">45</text>
<text x="125" y="100.5">10</text>
<text x="126.2" y="110.2" transform="rotate(-90 126.2 110.2)">18</text>
<text x="126.2" y="119.7" transform="rotate(-90 126.2 119.7)">18</text>
<text x="131.2" y="115.1" transform="rotate(-90 131.2 115.1)">20</text>
<text x="20" y="138.2">ENCLOSED CABLE TRAY - SHORT</text>
<text x="32.1" y="142">2mm/MS/01NO.</text>
<text x="41.4" y="157.8">54</text>
<text x="61.7" y="159.1" transform="rotate(-90 61.7 159.1)">2</text>
<text x="24.2" y="172.4" transform="rotate(-90 24.2 172.4)">27</text>
<text x="216.1" y="174.1">154/11, Railway Station Road, Angulana, Moratuwa, Sri lanka</text>
<text x="231" y="181.6">SIAM CITY CEMENT</text>
</g>
<g font-size="2.7">
<text x="102.6" y="129.4">SCALE</text>
<text x="103.9" y="126.4">DETAIL</text>
<text x="114.6" y="129.4">1</text>
<text x="117.3" y="126.4">AG</text>
<text x="117.9" y="129.4">:</text>
<text x="120.6" y="129.4">4</text>
</g>
<g font-size="2.1">
<text x="207.8" y="149.6">HOLE SIZE ±0.05 / HOLE C-C ±0.05 / OTHER LINIER DIMENSIONS ±1</text>
<text x="212.9" y="146.4">GENERAL TOLERANCES UNLESS OTHERWISE SPECIFIED</text>
<text x="225" y="191.9">2000kVA 3.3kV/440V TRANSFORMER</text>
</g>
<g font-size="1.8">
<text x="200.9" y="162.1">REVISION NO.</text>
<text x="218.6" y="162.1">DATE</text>
<text x="232" y="162.1">DRAWN</text>
<text x="252.6" y="162.1">DESCRIPTION</text>
<text x="276.3" y="162.1">APPROVED BY</text>
<text x="200.5" y="179">PROJECT:</text>
<text x="200.4" y="186">TITLE :</text>
<text x="200.7" y="195.4">DESIGNED BY:</text>
<text x="230.5" y="197.4">DRAWN BY:</text>
<text x="230.6" y="194.9">SCALE:</text>
<text x="244.9" y="197.5">PRASHANTH</text>
<text x="244.9" y="194.9">1:20</text>
<text x="264.4" y="197.4">DESIGN NO: 20003.3440</text>
<text x="264.4" y="194.9">UNITS:</text>
<text x="272.7" y="194.9">mm</text>
<text x="278.6" y="194.9">SIZE:</text>
<text x="285.6" y="194.9">A4</text>
<text x="200.7" y="202">APPROVED BY:</text>
<text x="200.7" y="198.6">REVIEWED BY:</text>
<text x="230.5" y="199.9">DRAWING NO: DRW/CT-2237/42-6</text>
<text x="230.5" y="202.4">DATE:</text>
<text x="244.8" y="202.3">31/01/2023</text>
<text x="264.5" y="202.3">REV:00</text>
</g>
<text font-size="1.5" x="291.8" y="202.7" transform="rotate(-90 291.8 202.7)">C:\USERS\PC\ONEDRIVE - LAKDHANAVI LIMITED\DRAWINGS IN LTL-DB\CONTRACTS 2008 -2016\CT2022\CT-2237 2000 33 440 INSEE SIAM CITY CEMENT\MODEL-5 (LEFT) NEW\</text>
</svg>
